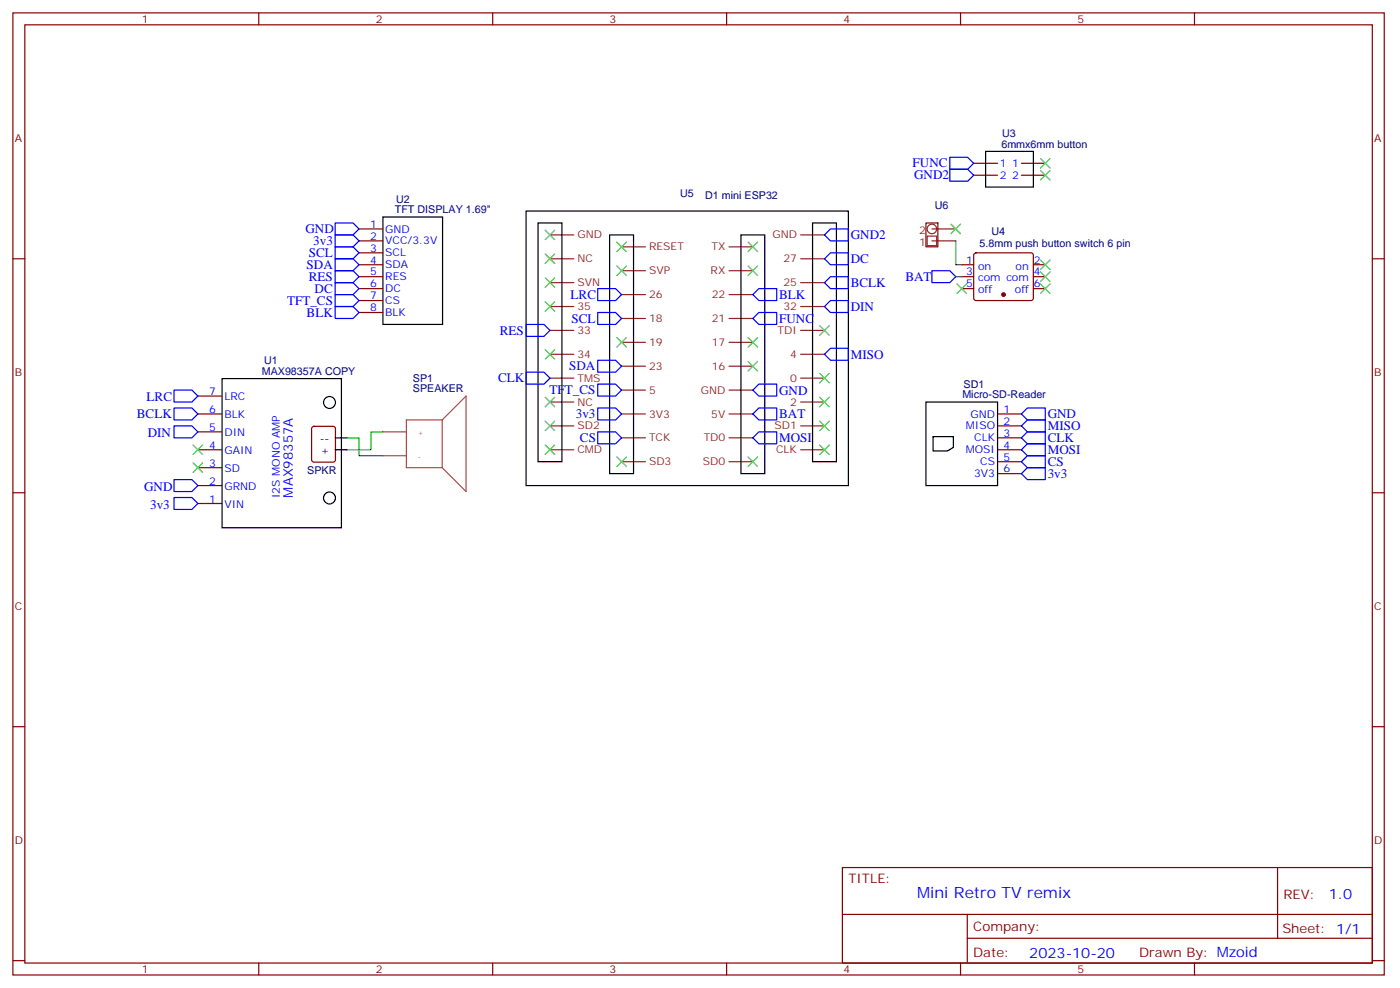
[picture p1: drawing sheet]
<svg xmlns="http://www.w3.org/2000/svg" width="414mm" height="292mm" viewBox="0 0 414 292" stroke-linecap="round" stroke-linejoin="round" font-family="sans-serif">
<g fill="none" stroke="#870000" stroke-width=".35">
<path d="M3.8 3.8h405.4v284.3h-405.4zM7.3 7.3h398.3v277.3h-398.3zM76.5 3.8v3.5M145.6 3.8v3.5M214.8 3.8v3.5M283.9 3.8v3.5M353.1 3.8v3.5M287.8 48.3h7.1M287.8 51.8h7.1M301.9 48.3h7.1M301.9 51.8h7.1M3.8 76.5h3.5"/>
<path d="M106.1 78.2h7.1M106.1 67.7h7.1M106.1 71.2h7.1M106.1 74.7h7.1M284.3 78.2h3.5M288 74.9l.5-.2h16.2l.5 .2 .2 .5v12.7l-.2 .5-.5 .2h-16.2l-.5-.2-.2-.5v-12.7zM305.4 78.2h3.6M405.6 76.5h3.6M106.1 85.3h7.1M106.1 81.8h7.1M106.1 88.8h7.1M106.1 92.4h7.1"/>
<path d="M284.3 85.3h3.5M284.3 81.8h3.5M305.4 85.3h3.6M305.4 81.8h3.6M58.5 117.1h7M58.5 122.3h7M58.5 132.9h7M58.5 127.6h7M58.5 138.2h7M92.3 126.2l.5-.2h5.6l.7 .4 .1 9.5-.5 .6-5.9 .1-.6-.5-.1-9.4zM294.9 122.3h7M294.9 125.9h7"/>
<path d="M294.9 129.4h7M294.9 132.9h7M294.9 136.5h7M294.9 140h7M3.8 145.6h3.5M58.5 143.5h7M58.5 148.8h7M405.6 145.6h3.6M3.8 214.8h3.5M405.6 214.8h3.6M249 256.4h156.6v28.2h-156.6zM377.6 256.4v20.9"/>
<path d="M249 270.2h156.5M285.9 277.3h119.6M285.9 270.2v14.2M3.8 283.9h3.5M76.5 284.6v3.5M145.6 284.6v3.5M214.8 284.6v3.5M283.9 284.6v3.5M353.1 284.6v3.5M405.6 283.9h3.6"/>
</g>
<circle cx="296.6" cy="87.1" r=".53" fill="#870000" stroke="#870000" stroke-width=".35"/>
<g fill="none" stroke="#8c2424" stroke-width=".35">
<path d="M162.6 69.4h7M162.6 76.5h7M183.7 73h7.1M215.5 73h7M236.6 69.4h7.1M236.6 76.5h7.1M274 69.8h2.9v2.8h-2.9zM275.4 71.2h7.1M275.4 67.7h7.1M162.6 83.5h7M162.6 90.6h7M162.6 97.6h7"/>
<path d="M183.7 80h7.1M183.7 87.1h7.1M183.7 94.1h7.1M215.5 80h7M215.5 87.1h7M215.5 94.1h7M236.6 83.5h7.1M236.6 90.6h7.1M236.6 97.6h7.1M162.6 104.7h7M162.6 111.8h7M162.6 118.8h7"/>
<path d="M183.7 101.2h7.1M183.7 108.2h7.1M183.7 115.3h7.1M215.5 101.2h7M215.5 108.2h7M215.5 115.3h7M236.6 104.7h7.1M236.6 111.8h7.1M236.6 118.8h7.1M162.6 125.9h7M162.6 132.9h7M183.7 122.3h7.1"/>
<path d="M183.7 129.4h7.1M183.7 136.5h7.1M215.5 122.3h7M215.5 129.4h7M215.5 136.5h7M236.6 125.9h7.1M236.6 132.9h7.1"/>
<circle cx="275.4" cy="67.7" r="1.41"/>
</g>
<path d="M273.7 65.9h3.5v7.1h-3.5z" fill="none" stroke="#900" stroke-width=".35"/>
<g fill="none" stroke="#000" stroke-width=".35">
<path d="M291.3 44.7h14.1v10.6h-14.1zM113.2 64.1h17.6v31.8h-17.6zM155.5 62.4h95.3v81.1h-95.3zM159 65.9h7.1v70.6h-7.1zM180.2 69.4h7.1v70.6h-7.1zM219 69.4h7.1v70.6h-7.1zM240.2 65.9h7v70.6h-7zM65.6 111.9h35.3v44.1h-35.3zM273.7 118.8h21.2v24.7h-21.2zM99.1 132.9h3.5M99.1 129.4h3.5M275.8 129h6v3.2l-1.8 1.1h-4.2z"/>
<circle cx="97.4" cy="118.9" r="1.76"/>
<circle cx="97.4" cy="147.2" r="1.76"/>
</g>
<path d="M113.2 127.6h6.9M113.2 134.7h6.9M130.7 124.1h-10.6v14.1h10.6M130.7 124.1v14.1M130.7 124.1l7.1-7v28.2l-7.1-7.1" fill="none" stroke="#a64a4a" stroke-width=".35"/>
<g fill="none" stroke="#3c3" stroke-width=".35">
<path d="M307.6 50.4l2.8 2.8M307.6 46.8l2.8 2.9M310.4 50.4l-2.8 2.8M310.4 46.8l-2.8 2.9M161.1 68l2.9 2.8M161.1 75.1l2.9 2.8M164 68l-2.9 2.8M164 75.1l-2.9 2.8M182.3 71.5l2.8 2.9M182.3 78.6l2.8 2.8M185.1 71.5l-2.8 2.9M185.1 78.6l-2.8 2.8"/>
<path d="M221.1 78.6l2.8 2.8M221.1 71.5l2.8 2.9M223.9 71.5l-2.8 2.9M223.9 78.6l-2.8 2.8M281.1 66.3l2.8 2.8M283.9 66.3l-2.8 2.8M307.6 76.8l2.8 2.9M310.4 76.8l-2.8 2.9M161.1 82.1l2.9 2.8M161.1 89.2l2.9 2.8M164 82.1l-2.9 2.8M164 89.2l-2.9 2.8"/>
<path d="M182.3 99.8l2.8 2.8M185.1 99.8l-2.8 2.8M221.1 99.8l2.8 2.8M223.9 99.8l-2.8 2.8M242.3 96.2l2.8 2.9M245.1 96.2l-2.8 2.9M282.9 83.9l2.8 2.8M285.7 83.9l-2.8 2.8M307.6 83.9l2.8 2.8M307.6 80.4l2.8 2.8M310.4 83.9l-2.8 2.8M310.4 80.4l-2.8 2.8"/>
<path d="M161.1 117.4l2.9 2.8M161.1 103.3l2.9 2.8M164 117.4l-2.9 2.8M164 103.3l-2.9 2.8M221.1 106.8l2.8 2.8M223.9 106.8l-2.8 2.8M242.3 110.3l2.8 2.9M242.3 117.4l2.8 2.8M245.1 110.3l-2.8 2.9M245.1 117.4l-2.8 2.8M57.1 131.5l2.8 2.8M57.1 136.8l2.8 2.8"/>
<path d="M59.9 131.5l-2.8 2.8M59.9 136.8l-2.8 2.8M161.1 124.5l2.9 2.8M161.1 131.5l2.9 2.8M164 124.5l-2.9 2.8M164 131.5l-2.9 2.8M182.3 135l2.8 2.9M185.1 135l-2.8 2.9M221.1 135l2.8 2.9M223.9 135l-2.8 2.9M242.3 131.5l2.8 2.8M242.3 124.5l2.8 2.8"/>
<path d="M245.1 124.5l-2.8 2.8M245.1 131.5l-2.8 2.8"/>
</g>
<g fill="none" stroke="#00f" stroke-width=".35">
<path d="M280.7 50h5.3l1.8 1.8-1.8 1.8h-5.3zM280.7 46.5h5.3l1.8 1.8-1.8 1.7h-5.3zM99.1 69.4h5.3l1.7 1.8-1.7 1.8h-5.3zM99.1 65.9h5.3l1.7 1.8-1.7 1.7h-5.3zM99.1 76.5h5.3l1.7 1.7-1.7 1.8h-5.3zM99.1 73h5.3l1.7 1.7-1.7 1.8h-5.3zM243.7 76.5l1.8-1.8h5.3v3.5h-5.3zM243.7 69.4l1.8-1.7h5.3v3.5h-5.3zM99.1 90.6h5.3l1.7 1.8-1.7 1.7h-5.3zM99.1 87.1h5.3l1.7 1.7-1.7 1.8h-5.3zM99.1 83.5h5.3l1.7 1.8-1.7 1.8h-5.3zM99.1 80h5.3l1.7 1.8-1.7 1.7h-5.3z"/>
<path d="M155.5 95.9h5.3l1.8 1.7-1.8 1.8h-5.3zM176.7 85.3h5.3l1.7 1.8-1.7 1.7h-5.3zM176.7 92.4h5.3l1.7 1.7-1.7 1.8h-5.3zM222.5 87.1l1.8-1.8h5.3v3.5h-5.3zM222.5 94.1l1.8-1.7h5.3v3.5h-5.3zM243.7 90.6l1.8-1.8h5.3v3.6h-5.3zM243.7 83.5l1.8-1.7h5.3v3.5h-5.3zM275.4 80h5.3l1.8 1.8-1.8 1.7h-5.3zM51.4 115.3h5.3l1.8 1.8-1.8 1.7h-5.3zM155.5 110h5.3l1.8 1.8-1.8 1.7h-5.3zM176.7 113.5h5.3l1.7 1.8-1.7 1.8h-5.3zM176.7 106.5h5.3l1.7 1.7-1.7 1.8h-5.3z"/>
<path d="M222.5 115.3l1.8-1.8h5.3v3.6h-5.3zM243.7 104.7l1.8-1.8h5.3v3.6h-5.3zM51.4 125.9h5.3l1.8 1.7-1.8 1.8h-5.3zM51.4 120.6h5.3l1.8 1.7-1.8 1.8h-5.3zM176.7 120.6h5.3l1.7 1.7-1.7 1.8h-5.3zM176.7 127.6h5.3l1.7 1.8-1.7 1.8h-5.3zM222.5 129.4l1.8-1.8h5.3v3.6h-5.3zM222.5 122.3l1.8-1.7h5.3v3.5h-5.3zM301.9 140l1.8-1.8h5.3v3.5h-5.3zM301.9 122.3l1.8-1.7h5.3v3.5h-5.3zM301.9 136.5l1.8-1.8h5.3v3.5h-5.3zM301.9 132.9l1.8-1.7h5.3v3.5h-5.3z"/>
<path d="M301.9 129.4l1.8-1.8h5.3v3.6h-5.3zM301.9 125.9l1.8-1.8h5.3v3.5h-5.3zM51.4 147h5.3l1.8 1.8-1.8 1.8h-5.3zM51.4 141.7h5.3l1.8 1.8-1.8 1.8h-5.3z"/>
</g>
<path d="M282.5 71.2v7h1.8M282.5 81.8h1.8M102.6 129.4h3.5v5.3h7.1M113.2 127.6h-3.6v5.3h-7" fill="none" stroke="#008700" stroke-width=".35"/>
<text font-size="4.6" fill="#00f" x="271.1" y="265.4">Mini Retro TV remix</text>
<g font-size="4.2" fill="#00f">
<text x="392.8" y="265.7">1.0</text>
<text x="304.2" y="283">2023-10-20</text>
</g>
<g font-size="3.9" fill="#00f">
<text x="269.8" y="49.5">FUNC</text>
<text x="270.2" y="53">GND2</text>
<text x="90.3" y="68.9">GND</text>
<text x="251.5" y="70.7">GND2</text>
<text x="91.3" y="75.9">SCL</text>
<text x="92.6" y="72.4">3v3</text>
<text x="251.5" y="77.8">DC</text>
<text x="90.6" y="79.5">SDA</text>
<text x="91.3" y="83">RES</text>
<text x="267.6" y="83.1">BAT</text>
<text x="93" y="86.5">DC</text>
<text x="168.7" y="88.3">LRC</text>
<text x="230.3" y="88.4">BLK</text>
<text x="251.5" y="84.9">BCLK</text>
<text x="84.9" y="90">TFT_CS</text>
<text x="90.6" y="93.6">BLK</text>
<text x="168.9" y="95.3">SCL</text>
<text x="230.3" y="95.4">FUNC</text>
<text x="251.5" y="91.9">DIN</text>
<text x="147.7" y="98.9">RES</text>
<text x="251.5" y="106">MISO</text>
<text x="147.2" y="113">CLK</text>
<text x="168.2" y="109.4">SDA</text>
<text x="43.3" y="118.6">LRC</text>
<text x="162.5" y="116.5">TFT_CS</text>
<text x="230.3" y="116.6">GND</text>
<text x="40.4" y="123.6">BCLK</text>
<text x="170.2" y="123.6">3v3</text>
<text x="230.3" y="123.5">BAT</text>
<text x="309.7" y="123.7">GND</text>
<text x="43.7" y="129.1">DIN</text>
<text x="171.4" y="130.6">CS</text>
<text x="230.3" y="130.7">MOSI</text>
<text x="309.7" y="130.7">CLK</text>
<text x="309.7" y="127.2">MISO</text>
<text x="309.7" y="137.8">CS</text>
<text x="309.7" y="134.2">MOSI</text>
<text x="309.7" y="141.2">3v3</text>
<text x="42.6" y="145">GND</text>
<text x="86.5" y="147" transform="rotate(-90 86.5 147)">MAX98357A</text>
<text x="44.4" y="150.4">3v3</text>
</g>
<g font-size="3.9" fill="#800">
<text x="250.8" y="261">TITLE:</text>
<text x="379.4" y="265.7">REV:</text>
<text x="287.7" y="275.2">Company:</text>
<text x="379" y="275.8">Sheet: 1/1</text>
<text x="287.7" y="282.9">Date:</text>
<text x="336.7" y="282.9">Drawn By: Mzoid</text>
</g>
<g font-size="3.2" fill="#800">
<text x="41.9" y="6.8">1</text>
<text x="111.1" y="6.8">2</text>
<text x="180.2" y="6.8">3</text>
<text x="249.3" y="6.8">4</text>
<text x="318.5" y="6.8">5</text>
<text x="4.3" y="41.9">A</text>
<text x="406.2" y="41.9">A</text>
<text x="4.3" y="111.1">B</text>
<text x="406.2" y="111.1">B</text>
<text x="4.3" y="180.2">C</text>
<text x="406.2" y="180.2">C</text>
<text x="4.3" y="249.3">D</text>
<text x="406.2" y="249.3">D</text>
<text x="41.9" y="287.6">1</text>
<text x="111.1" y="287.6">2</text>
<text x="180.2" y="287.6">3</text>
<text x="249.3" y="287.6">4</text>
<text x="318.5" y="287.6">5</text>
</g>
<g font-size="3.2" fill="#000080">
<text x="296.2" y="40.4">U3</text>
<text x="296" y="43.7">6mmx6mm button</text>
<text x="117.1" y="59.9">U2</text>
<text x="201" y="58.1">U5</text>
<text x="208.4" y="58.8">D1 mini ESP32</text>
<text x="116.7" y="63.1">TFT DISPLAY 1.69&quot;</text>
<text x="276.3" y="61.7">U6</text>
<text x="293.1" y="69.4">U4</text>
<text x="289.6" y="73">5.8mm push button switch 6 pin</text>
<text x="78.1" y="107.7">U1</text>
<text x="77.4" y="110.8">MAX98357A COPY</text>
<text x="122.1" y="112.9">SP1</text>
<text x="122.1" y="116">SPEAKER</text>
<text x="284.4" y="117.8">Micro-SD-Reader</text>
<text x="284.8" y="114.6">SD1</text>
<text x="90.8" y="140">SPKR</text>
</g>
<g font-size="3.2" fill="#00f">
<text x="295.6" y="49.3">1</text>
<text x="295.6" y="52.8">2</text>
<text x="299.2" y="49.3">1</text>
<text x="299.2" y="52.8">2</text>
<text x="109.4" y="67.3">1</text>
<text x="109.4" y="70.8">2</text>
<text x="113.9" y="68.7">GND</text>
<text x="109.4" y="74.4">3</text>
<text x="109.4" y="77.9">4</text>
<text x="113.9" y="72.2">VCC/3.3V</text>
<text x="113.9" y="75.8">SCL</text>
<text x="285.6" y="77.9">1</text>
<text x="305.6" y="77.9">2</text>
<text x="109.4" y="81.4">5</text>
<text x="113.9" y="79.3">SDA</text>
<text x="113.9" y="82.8">RES</text>
<text x="285.6" y="81.4">3</text>
<text x="289.1" y="79.7">on</text>
<text x="289.1" y="83.2">com com</text>
<text x="300.2" y="79.7">on</text>
<text x="305.6" y="81.4">4</text>
<text x="109.4" y="84.9">6</text>
<text x="109.4" y="88.5">7</text>
<text x="113.9" y="86.4">DC</text>
<text x="113.9" y="89.9">CS</text>
<text x="285.6" y="84.9">5</text>
<text x="289.1" y="86.7">off</text>
<text x="300" y="86.7">off</text>
<text x="305.6" y="84.9">6</text>
<text x="109.4" y="92">8</text>
<text x="113.9" y="93.4">BLK</text>
<text x="61.9" y="116.8">7</text>
<text x="66.3" y="118.2">LRC</text>
<text x="61.9" y="122.1">6</text>
<text x="66.3" y="123.5">BLK</text>
<text x="286.9" y="123.4">GND</text>
<text x="296.6" y="122">1</text>
<text x="296.6" y="125.5">2</text>
<text x="61.9" y="127.4">5</text>
<text x="66.3" y="128.8">DIN</text>
<text x="285.5" y="126.9">MISO</text>
<text x="288" y="130.5">CLK</text>
<text x="296.6" y="129">3</text>
<text x="61.9" y="132.7">4</text>
<text x="61.9" y="138">3</text>
<text x="66.3" y="134.1">GAIN</text>
<text x="285.5" y="134">MOSI</text>
<text x="289.8" y="137.5">CS</text>
<text x="296.6" y="132.6">4</text>
<text x="296.6" y="136.1">5</text>
<text x="61.9" y="143.3">2</text>
<text x="66.3" y="139.4">SD</text>
<text x="287.9" y="141">3V3</text>
<text x="296.6" y="139.6">6</text>
<text x="61.9" y="148.6">1</text>
<text x="66.3" y="144.7">GRND</text>
<text x="66.3" y="150">VIN</text>
<text x="82.7" y="147.3" transform="rotate(-90 82.7 147.3)">I2S MONO AMP</text>
</g>
<g font-size="3.2" fill="#8d2323">
<text x="170.7" y="70.5">GND</text>
<text x="228.3" y="70.5">GND</text>
<text x="271.7" y="69.1">2</text>
<text x="170.7" y="77.5">NC</text>
<text x="191.8" y="74">RESET</text>
<text x="210.3" y="74">TX</text>
<text x="231.6" y="77.5">27</text>
<text x="271.7" y="72.6">1</text>
<text x="191.8" y="81.1">SVP</text>
<text x="210" y="81.1">RX</text>
<text x="170.7" y="84.6">SVN</text>
<text x="191.8" y="88.1">26</text>
<text x="210.4" y="88.1">22</text>
<text x="231.6" y="84.6">25</text>
<text x="170.7" y="91.7">35</text>
<text x="191.8" y="95.2">18</text>
<text x="210.4" y="95.2">21</text>
<text x="231.6" y="91.7">32</text>
<text x="170.7" y="98.7">33</text>
<text x="229.9" y="98.7">TDI</text>
<text x="170.7" y="105.8">34</text>
<text x="191.8" y="102.2">19</text>
<text x="210.4" y="102.2">17</text>
<text x="233.6" y="105.8">4</text>
<text x="170.7" y="112.8">TMS</text>
<text x="191.8" y="109.3">23</text>
<text x="210.4" y="109.3">16</text>
<text x="233.6" y="112.8">0</text>
<text x="170.7" y="119.9">NC</text>
<text x="191.8" y="116.3">5</text>
<text x="207.1" y="116.3">GND</text>
<text x="233.6" y="119.9">2</text>
<text x="191.8" y="123.4">3V3</text>
<text x="210.2" y="123.4">5V</text>
<text x="170.7" y="126.9">SD2</text>
<text x="191.8" y="130.5">TCK</text>
<text x="208" y="130.5">TD0</text>
<text x="229" y="126.9">SD1</text>
<text x="170.7" y="134">CMD</text>
<text x="191.8" y="137.5">SD3</text>
<text x="207.8" y="137.5">SD0</text>
<text x="229.4" y="134">CLK</text>
</g>
<g font-size="3.2">
<text x="94.5" y="130.6">--</text>
<text x="94.8" y="134.1">+</text>
</g>
<g font-size="2.1" fill="#a54b4b">
<text x="123.5" y="128.7">+</text>
<text x="123.5" y="135.7">-</text>
</g>
</svg>
